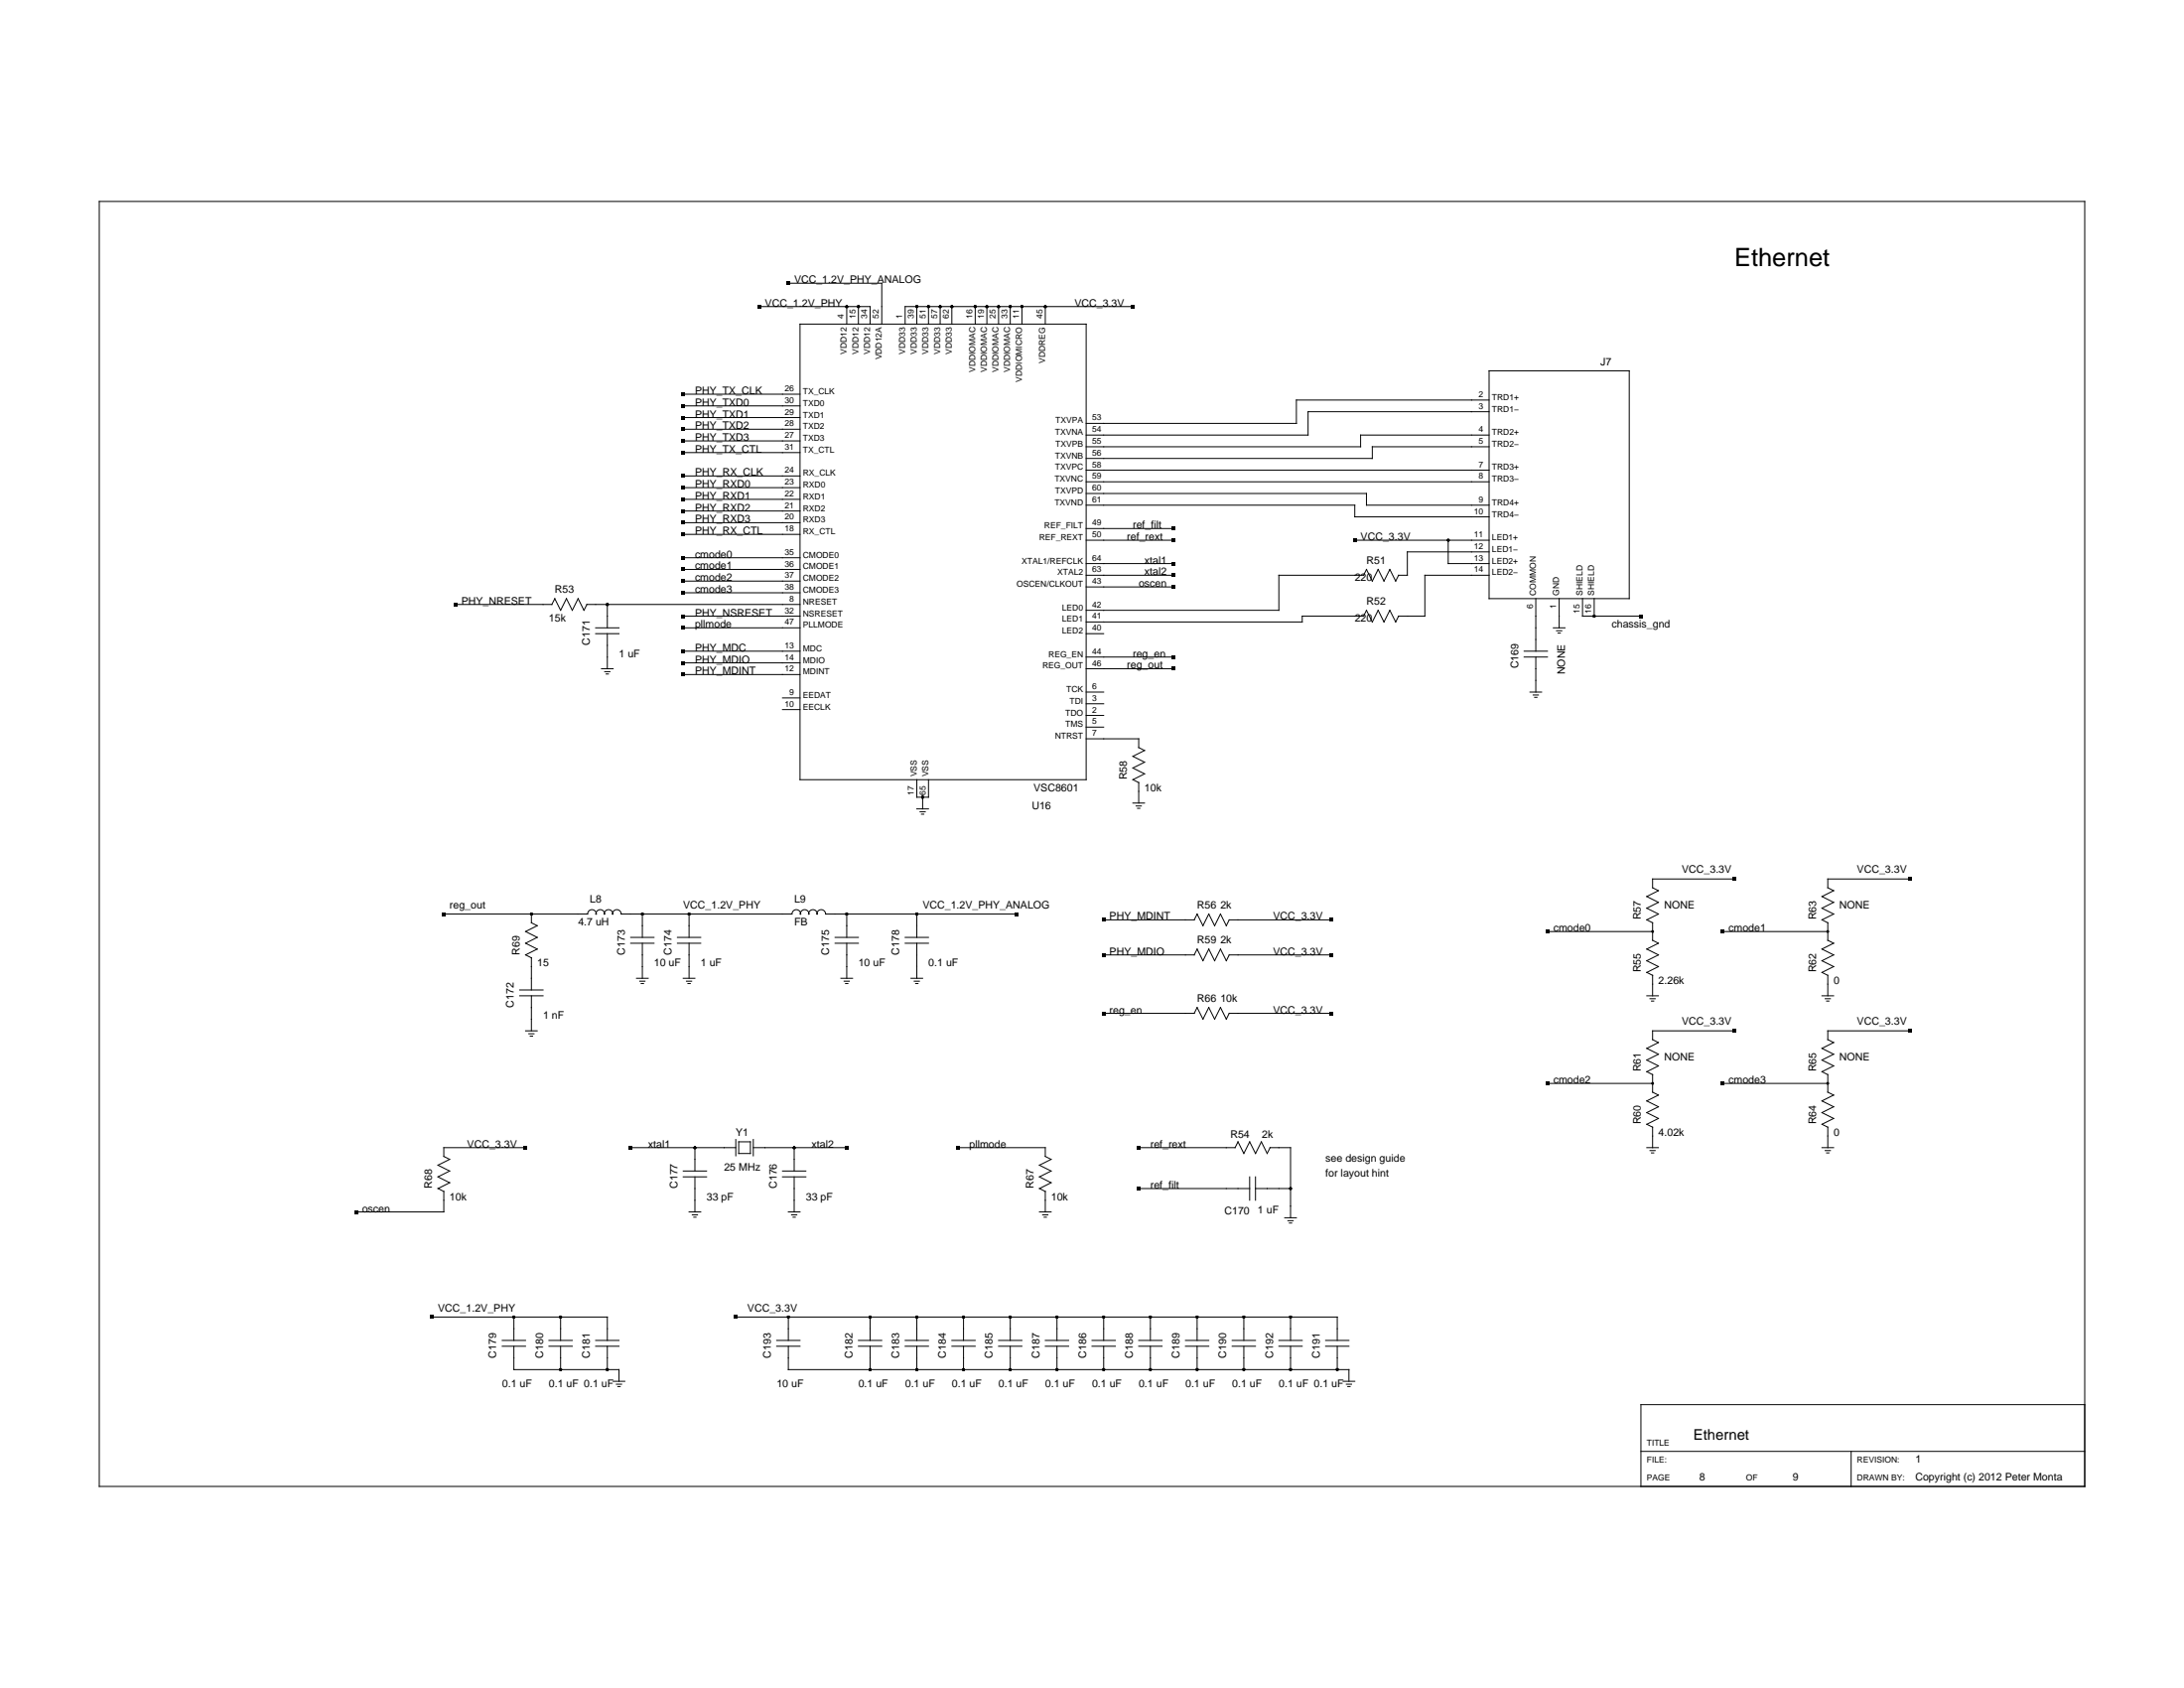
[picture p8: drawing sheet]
<svg xmlns="http://www.w3.org/2000/svg" width="279mm" height="216mm" viewBox="0 0 279 216" stroke-linecap="round" stroke-linejoin="round" font-family="sans-serif">
<g fill="none" stroke="#000" stroke-width=".13">
<path d="M12.7 25.8h254v164.3h-254zM97.1 39.2h14.2v2.3M100.9 36.2h11.9v5.3M108.3 39.2v2.3M109.8 39.2v2.3M117.3 39.2v2.3M118.8 39.2v2.3M120.3 39.2v2.3M121.8 39.2v2.3M124.8 39.2v2.3M126.3 39.2v2.3M127.7 39.2v2.3"/>
<path d="M129.2 39.2v2.3M130.7 39.2v2.3M133.7 39.2v2.3M144.9 39.2h-29.1v2.3M87.4 51.9h14.9M87.4 53.4h14.9M87.4 54.9h14.9M87.4 56.4h14.9M87.4 50.4h14.9M87.4 57.9h14.9M102.3 41.5h36.7v58.2h-36.7zM190.5 52.7h-23.2v2.9h-28.3"/>
<path d="M190.5 55.6h-16.4v1.5h-35.1M190.5 57.1h-14.9v1.5h-36.6M190.5 51.2h-24.7v3h-26.8M190.5 47.4h17.9v29.2h-17.9zM71 76.6l.7 1.5 .8-1.5 .7 1.5 .8-1.5 .7 1.5 .4-.8h27.2M71 76.6l-.4 .7h-12.3M77.7 77.3v3M87.4 71.3h14.9M87.4 72.8h14.9M87.4 74.3h14.9M87.4 75.8h14.9M87.4 78.8h14.9"/>
<path d="M87.4 62.4h14.9M87.4 63.9h14.9M87.4 65.4h14.9M87.4 66.9h14.9M87.4 60.9h14.9M87.4 68.3h14.9M139 75.1h11.2M139 67.6h11.2M139 69.1h11.2M139 61.6h51.5M139 64.6h34.3v1.5h17.2M139 63.1h35.8v1.5h15.7"/>
<path d="M139 60.1h51.5M139 72.1h11.2M139 73.6h11.2M173.3 69.1h17.2M174.5 73.6h-10.9v4.5h-24.6M174.5 78.8h-7.9v.8h-27.6M185.3 69.1v3h5.2M190.5 70.6h-10.5v3h-1.1l-.4 .7-.7-1.5-.7 1.5-.8-1.5-.7 1.5-.8-1.5-.4 .8M190.5 73.6h-8.2v5.2h-3.4l-.4 .8-.7-1.5-.7 1.5-.8-1.5-.7 1.5-.8-1.5-.4 .7M196.5 76.6v6.7M199.5 76.6v3.7M202.5 76.6v2.2h7.4"/>
<path d="M203.9 76.6v2.2M76.2 81h3M76.2 80.3h3M76.9 85.5h1.5M77.4 85.9h.6M77.5 86.2h.3M77.7 81v4.5M87.4 83.3h14.9M87.4 86.3h14.9M87.4 84.8h14.9M87.4 80.3h14.9M100.1 90.8h2.2"/>
<path d="M100.1 89.3h2.2M117.3 99.7v2.3h1.5v-2.3M139 81h2.2M139 94.5h6.7v1.1l.7 .4-1.5 .7 1.5 .8-1.5 .7 1.5 .8-1.5 .7 .8 .4M139 84h11.2M139 85.5h11.2M139 88.5h2.2M139 90h2.2M139 91.5h2.2M139 93h2.2M195 84h3M195 83.3h3"/>
<path d="M195.7 88.5h1.5M196.1 88.9h.7M196.3 89.2h.3M196.5 84v4.5M198.7 80.3h1.5M199.1 80.7h.7M199.3 81h.3M56.8 116.9h18.4a.55 .55 0 0 1 .5-.6 .55 .55 0 0 1 .6 .6 .53 .53 0 0 1 .5-.6 .53 .53 0 0 1 .5 .6 .53 .53 0 0 1 .6-.6 .53 .53 0 0 1 .5 .6 .55 .55 0 0 1 .5-.6 .55 .55 0 0 1 .6 .6h21.8a.55 .55 0 0 1 .6-.6 .55 .55 0 0 1 .5 .6 .53 .53 0 0 1 .5-.6 .53 .53 0 0 1 .6 .6 .53 .53 0 0 1 .5-.6 .53 .53 0 0 1 .5 .6 .55 .55 0 0 1 .6-.6 .55 .55 0 0 1 .5 .6h24.4M68 116.9v1.1l.7 .4-1.5 .7 1.5 .8-1.5 .7 1.5 .8-1.5 .7 .8 .4M80.7 119.9h3M82.2 116.9v3M86.7 119.9h2.9"/>
<path d="M88.2 116.9v3M106.8 119.9h3M108.3 116.9v3M115.8 119.9h3M117.3 116.9v3M117.3 103.5h1.5M117.7 103.8h.7M117.9 104.1h.3M118 102v1.5M141.2 117.7h11.6l.3-.8 .8 1.5 .7-1.5 .8 1.5 .7-1.5 .8 1.5 .4-.7h13M144.9 102.7h1.5M145.3 103.1h.7"/>
<path d="M145.5 103.4h.3M145.7 100.1v2.6M198 119.1h13.4M210.7 117.6l.7 .4v2.3l.8 .3-1.5 .8 1.5 .7-1.5 .8 1.5 .7-1.5 .8 .7 .4v2.6M220.4 119.1h13.4M221.9 112.4h-10.5v1.1l.8 .4-1.5 .8 1.5 .7-1.5 .8 1.5 .7-1.5 .8M233.1 117.6l.7 .4v2.3l.8 .3-1.5 .8 1.5 .7-1.5 .8 1.5 .7-1.5 .8 .7 .4v2.6M244.3 112.4h-10.5v1.1l.8 .4-1.5 .8 1.5 .7-1.5 .8 1.5 .7-1.5 .8M66.5 127.4h3M66.5 126.6h3M67.2 131.8h1.5M67.6 132.2h.7"/>
<path d="M67.8 132.5h.3M68 122.5v4.1M68 127.4v4.4M80.7 120.6h3M81.4 125.1h1.5M81.8 125.5h.7M82 125.8h.3M82.2 120.6v4.5M86.7 120.6h2.9M87.4 125.1h1.5M87.8 125.5h.7M88 125.8h.3"/>
<path d="M88.2 120.6v4.5M106.8 120.6h3M107.6 125.1h1.5M108 125.5h.7M108.2 125.8h.3M108.3 120.6v4.5M115.8 120.6h3M116.5 125.1h1.5M117 125.5h.6M117.1 125.8h.3M117.3 120.6v4.5M141.2 122.1h11.6l.3-.7 .8 1.5 .7-1.5 .8 1.5 .7-1.5 .8 1.5 .4-.8h13"/>
<path d="M141.2 129.6h11.6l.3-.7 .8 1.5 .7-1.5 .8 1.5 .7-1.5 .8 1.5 .4-.8h13M198 138.6h13.4M210.7 127.4h1.5M211.1 127.7h.7M211.3 128h.3M220.4 138.6h13.4M221.9 131.8h-10.5v1.2l.8 .3-1.5 .8 1.5 .7-1.5 .8 1.5 .7-1.5 .8 .7 .4v2.2l.8 .4-1.5 .7 1.5 .8-1.5 .7 1.5 .8-1.5 .7 .7 .4M233.1 127.4h1.5M233.5 127.7h.7M233.7 128h.3M244.3 131.8h-10.5v1.2l.8 .3-1.5 .8 1.5 .7-1.5 .8 1.5 .7-1.5 .8 .7 .4v2.2l.8 .4-1.5 .7 1.5 .8-1.5 .7 1.5 .8-1.5 .7 .7 .4M56.8 152.4v2.6h-11.2"/>
<path d="M67.2 146.8h-10.4v1.1l.7 .4-1.5 .7 1.5 .8-1.5 .7 1.5 .8-1.5 .7 .8 .4M80.7 146.8h13.4M87.4 150.5h3M87.4 149.8h3M88.2 155h1.4M88.6 155.4h.6M88.8 155.7h.2M88.9 146.8v3M88.9 150.5v4.5M94.1 145.7v2.1M94.5 146h1.5v1.5h-1.5zM96.4 146.8h11.9"/>
<path d="M96.4 145.7v2.1M100.1 150.5h3M100.1 149.8h3M100.9 155h1.4M101.3 155.4h.6M101.5 155.7h.2M101.6 146.8v3M101.6 150.5v4.5M122.5 146.8h11.2v1.1l.8 .4-1.5 .7 1.5 .8-1.5 .7 1.5 .8-1.5 .7 .7 .4M133 155h1.5M133.4 155.4h.7M133.6 155.7h.3"/>
<path d="M133.7 152.4v2.6M145.7 146.8h12.3l.4-.8 .7 1.5 .8-1.5 .7 1.5 .8-1.5 .7 1.5 .4-.7M145.7 152h14.2M159.9 150.5v3M160.6 152h4.5M160.6 150.5v3M162.5 146.8h2.6v9M164.4 155.8h1.4M164.8 156.1h.6M165 156.4h.2M210.7 146.8h1.5M211.1 147.2h.7"/>
<path d="M211.3 147.5h.3M211.4 144.2v2.6M233.1 146.8h1.5M233.5 147.2h.7M233.7 147.5h.3M233.8 144.2v2.6M55.3 168.5h22.4v2.9M64.2 172.2h3M64.2 171.4h3M65.7 168.5v2.9M65.7 172.2v3h13.5v1.5M70.2 172.2h3"/>
<path d="M70.2 171.4h3M71.7 168.5v2.9M71.7 172.2v3M76.2 172.2h3M76.2 171.4h3M77.7 172.2v3M78.4 176.7h1.5M78.9 177h.6M79 177.3h.3M94.1 168.5h77v2.9M99.4 172.2h2.9M99.4 171.4h2.9"/>
<path d="M100.9 172.2v3h71.7v1.5M100.9 168.5v2.9M109.8 172.2h3M109.8 171.4h3M111.3 168.5v2.9M111.3 172.2v3M115.8 172.2h3M115.8 171.4h3M117.3 168.5v2.9M117.3 172.2v3M121.8 172.2h3M121.8 171.4h3"/>
<path d="M123.3 168.5v2.9M123.3 172.2v3M127.7 172.2h3M127.7 171.4h3M129.2 168.5v2.9M129.2 172.2v3M133.7 172.2h3M133.7 171.4h3M135.2 168.5v2.9M135.2 172.2v3M139.7 172.2h3M139.7 171.4h3"/>
<path d="M141.2 168.5v2.9M141.2 172.2v3M145.7 172.2h3M145.7 171.4h3M147.2 168.5v2.9M147.2 172.2v3M151.7 172.2h2.9M151.7 171.4h2.9M153.1 168.5v2.9M153.1 172.2v3M157.6 172.2h3M157.6 171.4h3"/>
<path d="M159.1 168.5v2.9M159.1 172.2v3M163.6 172.2h3M163.6 171.4h3M165.1 168.5v2.9M165.1 172.2v3M169.6 172.2h3M169.6 171.4h3M171.1 172.2v3M171.8 176.7h1.5M172.2 177h.7M172.4 177.3h.3"/>
<path d="M266.7 179.7h-56.8v10.4M209.9 185.6h56.8M236.8 185.6v4.5"/>
</g>
<g fill="#000">
<path d="M96.9 39h.4v.4h-.4zM100.6 36h.5v.4h-.5zM144.7 39h.5v.4h-.5zM87.2 50.2h.4v.4h-.4zM87.2 51.7h.4v.4h-.4zM87.2 53.2h.4v.4h-.4zM87.2 54.7h.4v.4h-.4zM87.2 56.2h.4v.4h-.4zM87.2 57.7h.4v.4h-.4zM58 77.1h.5v.4h-.5zM87.2 60.7h.4v.4h-.4zM87.2 62.1h.4v.5h-.4z"/>
<path d="M87.2 63.6h.4v.5h-.4zM87.2 65.1h.4v.5h-.4zM87.2 66.6h.4v.5h-.4zM87.2 68.1h.4v.5h-.4zM87.2 78.6h.4v.4h-.4zM87.2 71.1h.4v.5h-.4zM87.2 72.6h.4v.5h-.4zM87.2 74.1h.4v.4h-.4zM87.2 75.6h.4v.4h-.4zM149.9 74.8h.5v.5h-.5zM149.9 73.4h.5v.4h-.5zM149.9 71.9h.5v.4h-.5z"/>
<path d="M149.9 68.9h.5v.4h-.5zM149.9 67.4h.5v.4h-.5zM173.1 68.9h.4v.4h-.4zM209.7 78.6h.4v.4h-.4zM87.2 83.1h.4v.4h-.4zM87.2 84.6h.4v.4h-.4zM87.2 86.1h.4v.4h-.4zM87.2 80.1h.4v.4h-.4zM149.9 85.3h.5v.5h-.5zM149.9 83.8h.5v.5h-.5zM56.6 116.7h.4v.4h-.4zM129.8 116.7h.4v.4h-.4z"/>
<path d="M141 117.4h.4v.5h-.4zM170.1 117.4h.5v.5h-.5zM197.7 118.9h.5v.5h-.5zM220.2 118.9h.4v.5h-.4zM221.7 112.2h.4v.4h-.4zM244.1 112.2h.4v.4h-.4zM141 121.9h.4v.5h-.4zM141 129.4h.4v.4h-.4zM170.1 121.9h.5v.5h-.5zM170.1 129.4h.5v.4h-.5zM197.7 138.3h.5v.5h-.5zM220.2 138.3h.4v.5h-.4z"/>
<path d="M221.7 131.6h.4v.5h-.4zM244.1 131.6h.4v.5h-.4zM45.3 154.8h.5v.4h-.5zM67 146.6h.5v.4h-.5zM80.5 146.6h.4v.4h-.4zM108.1 146.6h.4v.4h-.4zM122.3 146.6h.4v.4h-.4zM145.5 146.6h.4v.4h-.4zM145.5 151.8h.4v.4h-.4zM55.1 168.2h.4v.5h-.4zM93.9 168.2h.5v.5h-.5z"/>
<circle cx="108.3" cy="39.2" r=".19"/>
<circle cx="109.8" cy="39.2" r=".19"/>
<circle cx="117.3" cy="39.2" r=".19"/>
<circle cx="118.8" cy="39.2" r=".19"/>
<circle cx="120.3" cy="39.2" r=".19"/>
<circle cx="121.8" cy="39.2" r=".19"/>
<circle cx="124.8" cy="39.2" r=".19"/>
<circle cx="126.3" cy="39.2" r=".19"/>
<circle cx="127.7" cy="39.2" r=".19"/>
<circle cx="129.2" cy="39.2" r=".19"/>
<circle cx="130.7" cy="39.2" r=".19"/>
<circle cx="133.7" cy="39.2" r=".19"/>
<circle cx="77.7" cy="77.3" r=".19"/>
<circle cx="185.3" cy="69.1" r=".19"/>
<circle cx="203.9" cy="78.8" r=".19"/>
<circle cx="68" cy="116.9" r=".19"/>
<circle cx="82.2" cy="116.9" r=".19"/>
<circle cx="88.2" cy="116.9" r=".19"/>
<circle cx="108.3" cy="116.9" r=".19"/>
<circle cx="117.3" cy="116.9" r=".19"/>
<circle cx="118" cy="102" r=".19"/>
<circle cx="211.4" cy="119.1" r=".19"/>
<circle cx="233.8" cy="119.1" r=".19"/>
<circle cx="211.4" cy="138.6" r=".19"/>
<circle cx="233.8" cy="138.6" r=".19"/>
<circle cx="88.9" cy="146.8" r=".19"/>
<circle cx="101.6" cy="146.8" r=".19"/>
<circle cx="165.1" cy="152" r=".19"/>
<circle cx="65.7" cy="168.5" r=".19"/>
<circle cx="71.7" cy="168.5" r=".19"/>
<circle cx="71.7" cy="175.2" r=".19"/>
<circle cx="77.7" cy="175.2" r=".19"/>
<circle cx="100.9" cy="168.5" r=".19"/>
<circle cx="111.3" cy="168.5" r=".19"/>
<circle cx="111.3" cy="175.2" r=".19"/>
<circle cx="117.3" cy="168.5" r=".19"/>
<circle cx="117.3" cy="175.2" r=".19"/>
<circle cx="123.3" cy="168.5" r=".19"/>
<circle cx="123.3" cy="175.2" r=".19"/>
<circle cx="129.2" cy="168.5" r=".19"/>
<circle cx="129.2" cy="175.2" r=".19"/>
<circle cx="135.2" cy="168.5" r=".19"/>
<circle cx="135.2" cy="175.2" r=".19"/>
<circle cx="141.2" cy="168.5" r=".19"/>
<circle cx="141.2" cy="175.2" r=".19"/>
<circle cx="147.2" cy="168.5" r=".19"/>
<circle cx="147.2" cy="175.2" r=".19"/>
<circle cx="153.1" cy="168.5" r=".19"/>
<circle cx="153.1" cy="175.2" r=".19"/>
<circle cx="159.1" cy="168.5" r=".19"/>
<circle cx="159.1" cy="175.2" r=".19"/>
<circle cx="165.1" cy="168.5" r=".19"/>
<circle cx="165.1" cy="175.2" r=".19"/>
<circle cx="171.1" cy="175.2" r=".19"/>
</g>
<text font-size="3.2" x="221.9" y="34">Ethernet</text>
<text font-size="1.9" x="216.6" y="184.1">Ethernet</text>
<g font-size="1.3">
<text x="97.9" y="39.2">VCC_1.2V_PHY</text>
<text x="101.6" y="36.2">VCC_1.2V_PHY_ANALOG</text>
<text x="137.5" y="39.2">VCC_3.3V</text>
<text x="204.8" y="46.7">J7</text>
<text x="88.9" y="50.4">PHY_TX_CLK</text>
<text x="88.9" y="51.9">PHY_TXD0</text>
<text x="88.9" y="53.4">PHY_TXD1</text>
<text x="88.9" y="54.9">PHY_TXD2</text>
<text x="88.9" y="56.4">PHY_TXD3</text>
<text x="88.9" y="57.9">PHY_TX_CTL</text>
<text x="88.9" y="60.9">PHY_RX_CLK</text>
<text x="88.9" y="62.4">PHY_RXD0</text>
<text x="88.9" y="63.9">PHY_RXD1</text>
<text x="88.9" y="65.4">PHY_RXD2</text>
<text x="88.9" y="66.9">PHY_RXD3</text>
<text x="88.9" y="68.3">PHY_RX_CTL</text>
<text x="88.9" y="71.3">cmode0</text>
<text x="144.2" y="69.1">ref_rext</text>
<text x="144.9" y="67.6">ref_filt</text>
<text x="174.1" y="69.1">VCC_3.3V</text>
<text x="59" y="77.3">PHY_NRESET</text>
<text x="71" y="75.8">R53</text>
<text x="88.9" y="72.8">cmode1</text>
<text x="88.9" y="74.3">cmode2</text>
<text x="88.9" y="75.8">cmode3</text>
<text x="145.7" y="75.1">oscen</text>
<text x="146.4" y="73.6">xtal2</text>
<text x="146.4" y="72.1">xtal1</text>
<text x="173.3" y="74.3">220</text>
<text x="174.8" y="72.1">R51</text>
<text x="174.8" y="77.3">R52</text>
<text x="70.2" y="79.6">15k</text>
<text x="75.5" y="82.5" transform="rotate(-90 75.5 82.5)">C171</text>
<text x="88.9" y="78.8">PHY_NSRESET</text>
<text x="88.9" y="83.3">PHY_MDC</text>
<text x="88.9" y="80.3">pllmode</text>
<text x="173.3" y="79.6">220</text>
<text x="206.2" y="80.3">chassis_gnd</text>
<text x="79.2" y="84">1 uF</text>
<text x="88.9" y="84.8">PHY_MDIO</text>
<text x="88.9" y="86.3">PHY_MDINT</text>
<text x="144.2" y="85.5">reg_out</text>
<text x="144.9" y="84">reg_en</text>
<text x="194.2" y="85.5" transform="rotate(-90 194.2 85.5)">C169</text>
<text x="200.2" y="86.3" transform="rotate(-90 200.2 86.3)">NONE</text>
<text x="132.2" y="101.2">VSC8601</text>
<text x="144.2" y="99.7" transform="rotate(-90 144.2 99.7)">R58</text>
<text x="146.4" y="101.2">10k</text>
<text x="132" y="103.5">U16</text>
<text x="215.2" y="111.7">VCC_3.3V</text>
<text x="237.6" y="111.7">VCC_3.3V</text>
<text x="57.5" y="116.2">reg_out</text>
<text x="74" y="118.4">4.7 uH</text>
<text x="75.5" y="115.4">L8</text>
<text x="87.4" y="116.2">VCC_1.2V_PHY</text>
<text x="101.6" y="115.4">L9</text>
<text x="101.6" y="118.4">FB</text>
<text x="118" y="116.2">VCC_1.2V_PHY_ANALOG</text>
<text x="141.9" y="117.7">PHY_MDINT</text>
<text x="153.1" y="116.2">R56 2k</text>
<text x="162.9" y="117.7">VCC_3.3V</text>
<text x="198.7" y="119.1">cmode0</text>
<text x="209.9" y="117.7" transform="rotate(-90 209.9 117.7)">R57</text>
<text x="212.9" y="116.2">NONE</text>
<text x="221.1" y="119.1">cmode1</text>
<text x="232.3" y="117.7" transform="rotate(-90 232.3 117.7)">R63</text>
<text x="235.3" y="116.2">NONE</text>
<text x="66.5" y="122.1" transform="rotate(-90 66.5 122.1)">R69</text>
<text x="68.7" y="123.6">15</text>
<text x="79.9" y="122.1" transform="rotate(-90 79.9 122.1)">C173</text>
<text x="83.7" y="123.6">10 uF</text>
<text x="85.9" y="122.1" transform="rotate(-90 85.9 122.1)">C174</text>
<text x="89.6" y="123.6">1 uF</text>
<text x="106.1" y="122.1" transform="rotate(-90 106.1 122.1)">C175</text>
<text x="109.8" y="123.6">10 uF</text>
<text x="115" y="122.1" transform="rotate(-90 115 122.1)">C178</text>
<text x="118.8" y="123.6">0.1 uF</text>
<text x="141.9" y="122.1">PHY_MDIO</text>
<text x="153.1" y="120.6">R59 2k</text>
<text x="162.9" y="122.1">VCC_3.3V</text>
<text x="209.9" y="124.4" transform="rotate(-90 209.9 124.4)">R55</text>
<text x="212.2" y="125.9">2.26k</text>
<text x="232.3" y="124.4" transform="rotate(-90 232.3 124.4)">R62</text>
<text x="234.6" y="125.9">0</text>
<text x="65.7" y="128.9" transform="rotate(-90 65.7 128.9)">C172</text>
<text x="69.5" y="130.4">1 nF</text>
<text x="141.9" y="129.6">reg_en</text>
<text x="153.1" y="128.1">R66 10k</text>
<text x="162.9" y="129.6">VCC_3.3V</text>
<text x="215.2" y="131.1">VCC_3.3V</text>
<text x="237.6" y="131.1">VCC_3.3V</text>
<text x="209.9" y="137.1" transform="rotate(-90 209.9 137.1)">R61</text>
<text x="212.9" y="135.6">NONE</text>
<text x="232.3" y="137.1" transform="rotate(-90 232.3 137.1)">R65</text>
<text x="235.3" y="135.6">NONE</text>
<text x="198.7" y="138.6">cmode2</text>
<text x="209.9" y="143.8" transform="rotate(-90 209.9 143.8)">R60</text>
<text x="221.1" y="138.6">cmode3</text>
<text x="232.3" y="143.8" transform="rotate(-90 232.3 143.8)">R64</text>
<text x="59.8" y="146.8">VCC_3.3V</text>
<text x="82.9" y="146.8">xtal1</text>
<text x="92.6" y="149.8">25 MHz</text>
<text x="94.1" y="145.3">Y1</text>
<text x="103.8" y="146.8">xtal2</text>
<text x="124" y="146.8">pllmode</text>
<text x="147.2" y="146.8">ref_rext</text>
<text x="157.4" y="145.5">R54</text>
<text x="161.4" y="145.5">2k</text>
<text x="169.6" y="148.6">see design guide</text>
<text x="212.2" y="145.3">4.02k</text>
<text x="234.6" y="145.3">0</text>
<text x="46.3" y="155">oscen</text>
<text x="55.3" y="152" transform="rotate(-90 55.3 152)">R68</text>
<text x="57.5" y="153.5">10k</text>
<text x="86.7" y="152" transform="rotate(-90 86.7 152)">C177</text>
<text x="90.4" y="153.5">33 pF</text>
<text x="99.4" y="152" transform="rotate(-90 99.4 152)">C176</text>
<text x="103.1" y="153.5">33 pF</text>
<text x="132.2" y="152" transform="rotate(-90 132.2 152)">R67</text>
<text x="134.5" y="153.5">10k</text>
<text x="147.2" y="152">ref_filt</text>
<text x="156.6" y="155.3">C170</text>
<text x="160.9" y="155.2">1 uF</text>
<text x="169.6" y="150.5">for layout hint</text>
<text x="56" y="167.7">VCC_1.2V_PHY</text>
<text x="95.6" y="167.7">VCC_3.3V</text>
<text x="63.5" y="173.7" transform="rotate(-90 63.5 173.7)">C179</text>
<text x="69.5" y="173.7" transform="rotate(-90 69.5 173.7)">C180</text>
<text x="75.5" y="173.7" transform="rotate(-90 75.5 173.7)">C181</text>
<text x="98.6" y="173.7" transform="rotate(-90 98.6 173.7)">C193</text>
<text x="109.1" y="173.7" transform="rotate(-90 109.1 173.7)">C182</text>
<text x="115" y="173.7" transform="rotate(-90 115 173.7)">C183</text>
<text x="121" y="173.7" transform="rotate(-90 121 173.7)">C184</text>
<text x="127" y="173.7" transform="rotate(-90 127 173.7)">C185</text>
<text x="133" y="173.7" transform="rotate(-90 133 173.7)">C187</text>
<text x="139" y="173.7" transform="rotate(-90 139 173.7)">C186</text>
<text x="144.9" y="173.7" transform="rotate(-90 144.9 173.7)">C188</text>
<text x="150.9" y="173.7" transform="rotate(-90 150.9 173.7)">C189</text>
<text x="156.9" y="173.7" transform="rotate(-90 156.9 173.7)">C190</text>
<text x="162.9" y="173.7" transform="rotate(-90 162.9 173.7)">C192</text>
<text x="168.8" y="173.7" transform="rotate(-90 168.8 173.7)">C191</text>
<text x="64.2" y="177.4">0.1 uF</text>
<text x="70.2" y="177.4">0.1 uF 0.1 uF</text>
<text x="99.4" y="177.4">10 uF</text>
<text x="109.8" y="177.4">0.1 uF</text>
<text x="115.8" y="177.4">0.1 uF</text>
<text x="121.8" y="177.4">0.1 uF</text>
<text x="127.7" y="177.4">0.1 uF</text>
<text x="133.7" y="177.4">0.1 uF</text>
<text x="139.7" y="177.4">0.1 uF</text>
<text x="145.7" y="177.4">0.1 uF</text>
<text x="151.7" y="177.4">0.1 uF</text>
<text x="157.6" y="177.4">0.1 uF</text>
<text x="163.6" y="177.4">0.1 uF 0.1 uF</text>
<text x="217.4" y="189.4">8</text>
<text x="229.3" y="189.4">9</text>
<text x="245" y="187.1">1</text>
<text x="245" y="189.4">Copyright (c) 2012 Peter Monta</text>
</g>
<g font-size="1.1">
<text x="107.9" y="40.7" transform="rotate(-90 107.9 40.7)">4</text>
<text x="109.4" y="40.7" transform="rotate(-90 109.4 40.7)">15</text>
<text x="110.9" y="40.7" transform="rotate(-90 110.9 40.7)">34</text>
<text x="112.4" y="40.7" transform="rotate(-90 112.4 40.7)">52</text>
<text x="115.4" y="40.7" transform="rotate(-90 115.4 40.7)">1</text>
<text x="116.9" y="40.7" transform="rotate(-90 116.9 40.7)">39</text>
<text x="118.4" y="40.7" transform="rotate(-90 118.4 40.7)">51</text>
<text x="119.9" y="40.7" transform="rotate(-90 119.9 40.7)">57</text>
<text x="121.4" y="40.7" transform="rotate(-90 121.4 40.7)">62</text>
<text x="124.4" y="40.7" transform="rotate(-90 124.4 40.7)">16</text>
<text x="125.9" y="40.7" transform="rotate(-90 125.9 40.7)">19</text>
<text x="127.4" y="40.7" transform="rotate(-90 127.4 40.7)">25</text>
<text x="128.9" y="40.7" transform="rotate(-90 128.9 40.7)">33</text>
<text x="130.4" y="40.7" transform="rotate(-90 130.4 40.7)">11</text>
<text x="133.3" y="40.7" transform="rotate(-90 133.3 40.7)">45</text>
<text x="108.3" y="45.3" transform="rotate(-90 108.3 45.3)">VDD12</text>
<text x="109.8" y="45.3" transform="rotate(-90 109.8 45.3)">VDD12</text>
<text x="111.3" y="45.3" transform="rotate(-90 111.3 45.3)">VDD12</text>
<text x="112.8" y="46" transform="rotate(-90 112.8 46)">VDD12A</text>
<text x="115.8" y="45.3" transform="rotate(-90 115.8 45.3)">VDD33</text>
<text x="117.3" y="45.3" transform="rotate(-90 117.3 45.3)">VDD33</text>
<text x="118.8" y="45.3" transform="rotate(-90 118.8 45.3)">VDD33</text>
<text x="120.3" y="45.3" transform="rotate(-90 120.3 45.3)">VDD33</text>
<text x="121.8" y="45.3" transform="rotate(-90 121.8 45.3)">VDD33</text>
<text x="124.8" y="47.6" transform="rotate(-90 124.8 47.6)">VDDIOMAC</text>
<text x="126.3" y="47.6" transform="rotate(-90 126.3 47.6)">VDDIOMAC</text>
<text x="127.7" y="47.6" transform="rotate(-90 127.7 47.6)">VDDIOMAC</text>
<text x="129.2" y="47.6" transform="rotate(-90 129.2 47.6)">VDDIOMAC</text>
<text x="133.7" y="46.4" transform="rotate(-90 133.7 46.4)">VDDREG</text>
<text x="100.4" y="51.5">30</text>
<text x="100.4" y="53">29</text>
<text x="100.4" y="50">26</text>
<text x="102.7" y="51.9">TXD0</text>
<text x="102.7" y="53.4">TXD1</text>
<text x="102.7" y="50.4">TX_CLK</text>
<text x="130.7" y="48.8" transform="rotate(-90 130.7 48.8)">VDDIOMICRO</text>
<text x="139.7" y="53.8">53</text>
<text x="189.2" y="50.8">2</text>
<text x="189.2" y="52.3">3</text>
<text x="190.9" y="51.2">TRD1+</text>
<text x="190.9" y="52.7">TRD1−</text>
<text x="100.4" y="54.5">28</text>
<text x="100.4" y="56">27</text>
<text x="100.4" y="57.5">31</text>
<text x="102.7" y="54.9">TXD2</text>
<text x="102.7" y="56.4">TXD3</text>
<text x="102.7" y="57.9">TX_CTL</text>
<text x="135" y="55.6">TXVNA</text>
<text x="135" y="58.6">TXVNB</text>
<text x="135" y="54.2">TXVPA</text>
<text x="135" y="57.1">TXVPB</text>
<text x="139.7" y="55.3">54</text>
<text x="139.7" y="58.3">56</text>
<text x="139.7" y="56.8">55</text>
<text x="139.7" y="59.8">58</text>
<text x="189.2" y="55.3">4</text>
<text x="189.2" y="56.8">5</text>
<text x="189.2" y="59.8">7</text>
<text x="190.9" y="55.6">TRD2+</text>
<text x="190.9" y="57.1">TRD2−</text>
<text x="100.4" y="62">23</text>
<text x="100.4" y="63.5">22</text>
<text x="100.4" y="65">21</text>
<text x="100.4" y="60.5">24</text>
<text x="102.7" y="62.4">RXD0</text>
<text x="102.7" y="63.9">RXD1</text>
<text x="102.7" y="65.4">RXD2</text>
<text x="102.7" y="60.9">RX_CLK</text>
<text x="134.9" y="61.6">TXVNC</text>
<text x="134.9" y="64.6">TXVND</text>
<text x="135" y="60.1">TXVPC</text>
<text x="135" y="63.1">TXVPD</text>
<text x="139.7" y="61.3">59</text>
<text x="139.7" y="64.2">61</text>
<text x="139.7" y="62.7">60</text>
<text x="188.6" y="65.7">10</text>
<text x="189.2" y="61.3">8</text>
<text x="189.2" y="64.2">9</text>
<text x="190.9" y="60.1">TRD3+</text>
<text x="190.9" y="61.6">TRD3−</text>
<text x="190.9" y="64.6">TRD4+</text>
<text x="100.4" y="71">35</text>
<text x="100.4" y="66.5">20</text>
<text x="100.4" y="68">18</text>
<text x="102.7" y="71.3">CMODE0</text>
<text x="102.7" y="66.9">RXD3</text>
<text x="102.7" y="68.3">RX_CTL</text>
<text x="132.9" y="69.1">REF_REXT</text>
<text x="133.6" y="67.6">REF_FILT</text>
<text x="139.7" y="67.2">49</text>
<text x="139.7" y="68.7">50</text>
<text x="139.7" y="71.7">64</text>
<text x="188.6" y="68.7">11</text>
<text x="188.6" y="70.2">12</text>
<text x="188.6" y="71.7">13</text>
<text x="190.9" y="69.1">LED1+</text>
<text x="190.9" y="70.6">LED1−</text>
<text x="190.9" y="66.1">TRD4−</text>
<text x="100.4" y="72.5">36</text>
<text x="100.4" y="74">37</text>
<text x="100.4" y="75.4">38</text>
<text x="101" y="76.9">8</text>
<text x="102.7" y="77.3">NRESET</text>
<text x="102.7" y="72.8">CMODE1</text>
<text x="102.7" y="74.3">CMODE2</text>
<text x="102.7" y="75.8">CMODE3</text>
<text x="130.1" y="75.1">OSCEN/CLKOUT</text>
<text x="130.7" y="72.1">XTAL1/REFCLK</text>
<text x="135.3" y="73.6">XTAL2</text>
<text x="139.7" y="77.7">42</text>
<text x="139.7" y="74.7">43</text>
<text x="139.7" y="73.2">63</text>
<text x="188.6" y="73.2">14</text>
<text x="190.9" y="72.1">LED2+</text>
<text x="190.9" y="73.6">LED2−</text>
<text x="196.1" y="77.9" transform="rotate(-90 196.1 77.9)">6</text>
<text x="196.5" y="76.2" transform="rotate(-90 196.5 76.2)">COMMON</text>
<text x="199.1" y="77.9" transform="rotate(-90 199.1 77.9)">1</text>
<text x="199.5" y="76.2" transform="rotate(-90 199.5 76.2)">GND</text>
<text x="202.5" y="76.2" transform="rotate(-90 202.5 76.2)">SHIELD</text>
<text x="203.9" y="76.2" transform="rotate(-90 203.9 76.2)">SHIELD</text>
<text x="100.4" y="82.9">13</text>
<text x="100.4" y="78.4">32</text>
<text x="100.4" y="79.9">47</text>
<text x="102.7" y="83.3">MDC</text>
<text x="102.7" y="78.8">NSRESET</text>
<text x="102.7" y="80.3">PLLMODE</text>
<text x="135.9" y="78.1">LED0</text>
<text x="135.9" y="79.6">LED1</text>
<text x="135.9" y="81">LED2</text>
<text x="139.7" y="79.2">41</text>
<text x="139.7" y="80.7">40</text>
<text x="139.7" y="83.7">44</text>
<text x="202.1" y="78.5" transform="rotate(-90 202.1 78.5)">15</text>
<text x="203.6" y="78.5" transform="rotate(-90 203.6 78.5)">16</text>
<text x="100.4" y="85.9">12</text>
<text x="100.4" y="84.4">14</text>
<text x="101" y="88.9">9</text>
<text x="102.7" y="89.3">EEDAT</text>
<text x="102.7" y="86.3">MDINT</text>
<text x="102.7" y="84.8">MDIO</text>
<text x="133.4" y="85.5">REG_OUT</text>
<text x="134.1" y="84">REG_EN</text>
<text x="136.4" y="88.5">TCK</text>
<text x="139.7" y="85.2">46</text>
<text x="139.7" y="88.1">6</text>
<text x="139.7" y="89.6">3</text>
<text x="100.4" y="90.4">10</text>
<text x="102.7" y="90.8">EECLK</text>
<text x="135" y="94.5">NTRST</text>
<text x="136.3" y="91.5">TDO</text>
<text x="136.3" y="93">TMS</text>
<text x="136.8" y="90">TDI</text>
<text x="139.7" y="94.1">7</text>
<text x="139.7" y="91.1">2</text>
<text x="139.7" y="92.6">5</text>
<text x="116.9" y="101.7" transform="rotate(-90 116.9 101.7)">17</text>
<text x="117.3" y="99.4" transform="rotate(-90 117.3 99.4)">VSS</text>
<text x="118.4" y="101.7" transform="rotate(-90 118.4 101.7)">65</text>
<text x="118.8" y="99.4" transform="rotate(-90 118.8 99.4)">VSS</text>
<text x="210.7" y="184.9">TITLE</text>
<text x="210.7" y="187.1">FILE:</text>
<text x="210.7" y="189.4">PAGE</text>
<text x="223.4" y="189.4">OF</text>
<text x="237.6" y="187.1">REVISION:</text>
<text x="237.6" y="189.4">DRAWN BY:</text>
</g>
</svg>
